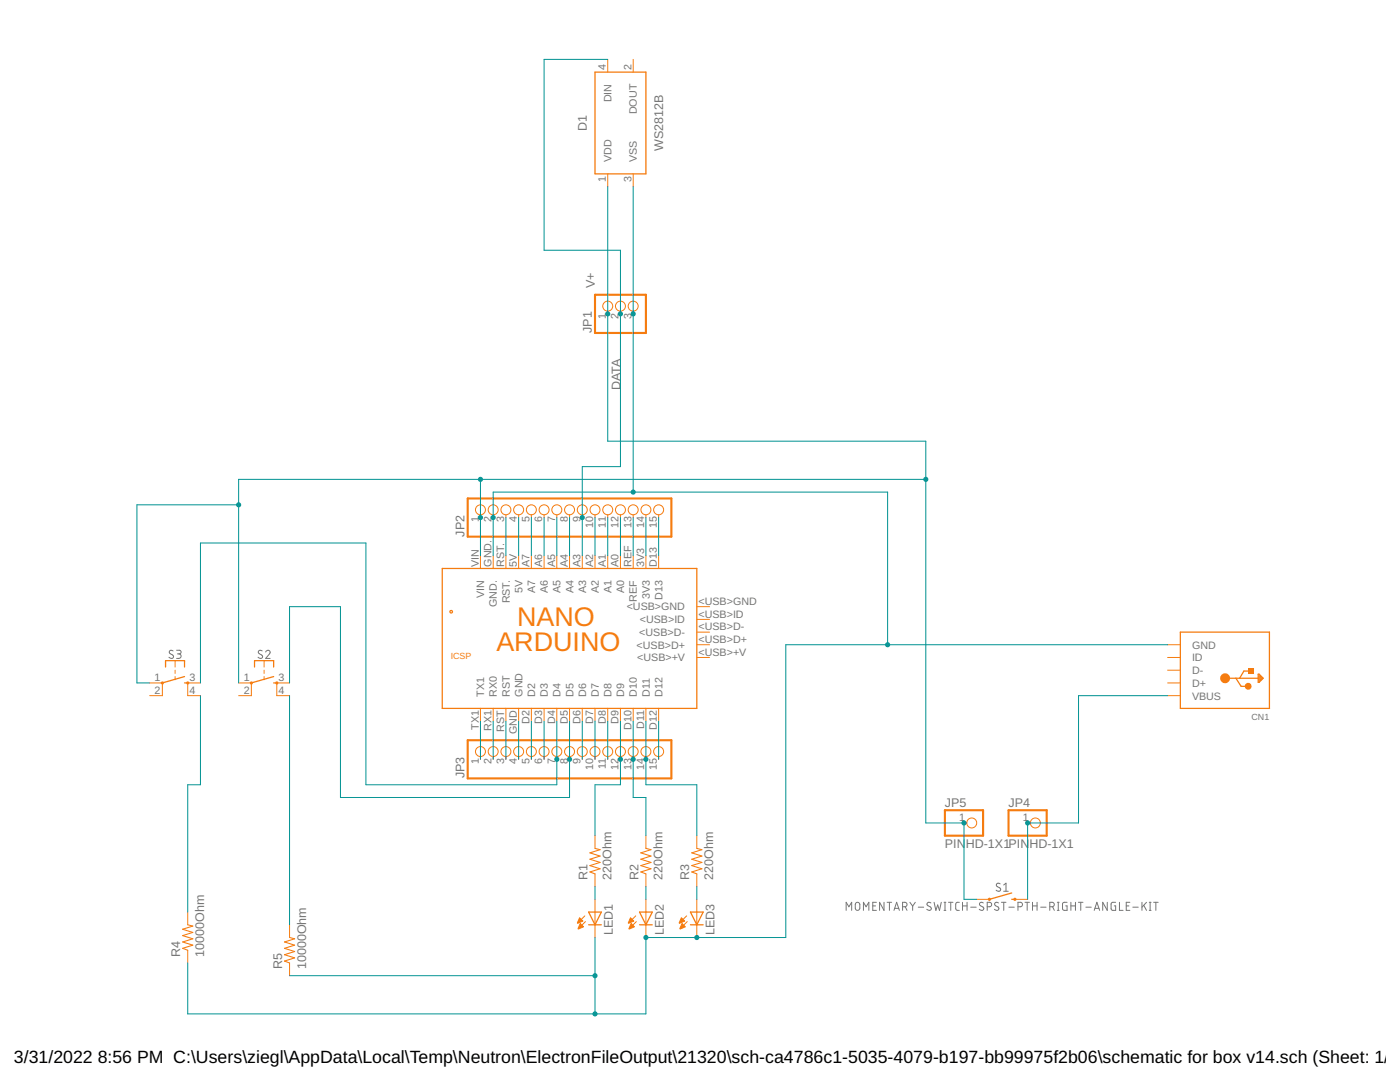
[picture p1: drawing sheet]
<svg xmlns="http://www.w3.org/2000/svg" width="279mm" height="216mm" viewBox="0 0 279 216" stroke-linecap="round" stroke-linejoin="round" font-family="sans-serif">
<g fill="none" stroke="#757575" stroke-width=".2">
<path d="M34.5 129.9l-.1-.1a.38 .38 0 0 0-.6 .1 .38 .38 0 0 0 .2 .5l.5 .3a.41 .41 0 0 1 0 .6 .41 .41 0 0 1-.6 0l-.2-.2M35.2 129.8h.6a.36 .36 0 0 1 .4 .3 .36 .36 0 0 1-.4 .4h-.4M35.7 130.5a.46 .46 0 0 1 .5 .4 .46 .46 0 0 1-.5 .5h-.5M52.3 129.9l-.2-.1a.38 .38 0 0 0-.5 .1 .38 .38 0 0 0 .1 .5l.5 .3a.4 .4 0 0 1 .1 .6 .4 .4 0 0 1-.6 0l-.2-.2M53 130.1a.44 .44 0 0 1 .6-.3 .44 .44 0 0 1 .2 .7l-.8 .9h.9M199.6 176.4a.41 .41 0 0 0-.6-.1 .41 .41 0 0 0-.1 .5l.6 .4a.38 .38 0 0 1 .1 .5 .38 .38 0 0 1-.5 .1l-.3-.2M200.3 176.6l.5-.4v1.6M200.3 177.8h.9M168.9 181.7v-1.7l.5 .9 .6-.9v1.7M170.8 180.2l.3-.2 .3 .2 .2 .3v.7a.46 .46 0 0 1-.5 .5 .46 .46 0 0 1-.4-.5zM172.3 181.7v-1.7l.5 .9 .6-.9v1.7M174.2 180.8h.5"/>
<path d="M174.9 180h-.7v1.7h.7M176.4 180v1.7l-.9-1.7v1.7M177 180h.9M177.5 180v1.7M178.4 181.7l.5-1.7 .6 1.7M178.5 181.3h.9M180.1 180.9h.5a.44 .44 0 0 0 .4-.4 .44 .44 0 0 0-.4-.5h-.5v1.7M180.7 180.9l.3 .8M181.6 180l.5 .8M182.1 180.8v.9M182.7 180l-.6 .8M183.3 181h1"/>
<path d="M185.8 180.2l-.6-.1-.2 .3 .1 .2 .6 .4a.4 .4 0 0 1 0 .6 .4 .4 0 0 1-.6-.1l-.1-.1M186.4 180l.4 1.7 .3-1.1 .4 1.1 .4-1.7M188.4 181.7h.4M188.4 180h.4M188.6 180v1.7M189.3 180h.9M189.7 180v1.7M191.5 180l-.5 .1-.3 .3 .1 1 .2 .2 .5 .1M192.1 180.8h.9M192.1 180v1.7M193 180v1.7M193.7 181h1.1"/>
<path d="M196.2 180.2a.41 .41 0 0 0-.5-.1 .41 .41 0 0 0-.1 .5l.6 .4a.38 .38 0 0 1 .1 .5 .38 .38 0 0 1-.5 .1l-.4-.2M197 180.9h.5a.44 .44 0 0 0 .4-.4 .44 .44 0 0 0-.4-.5h-.5v1.7M199.3 180.2a.41 .41 0 0 0-.7-.1 .41 .41 0 0 0 .1 .6l.5 .3a.44 .44 0 0 1-.1 .7 .44 .44 0 0 1-.6-.3M199.9 180h.9M200.3 180v1.7M201.3 181h1.1M203.2 180.9h.4a.44 .44 0 0 0 .5-.4 .44 .44 0 0 0-.5-.5h-.4v1.7M204.6 180h.8M205 180v1.7M206.1 180.8h.9M206.1 180v1.7M207 180v1.7"/>
<path d="M207.7 181h1.1M209.5 180.9h.5a.44 .44 0 0 0 .4-.4 .44 .44 0 0 0-.4-.5h-.5v1.7M210.1 180.9l.3 .8M211 181.7h.4M211 180h.4M211.2 180v1.7M213 180l-.7 .1-.2 .2v1.1l.2 .2 .7 .1v-.9h-.3M213.7 180.8h.9M213.7 180v1.7M214.6 180v1.7M215.2 180h.9M215.7 180v1.7"/>
<path d="M216.7 181h1.1M218.4 181.7l.5-1.7 .6 1.7M218.5 181.3h.8M221 180v1.7l-.9-1.7v1.7M222.7 180l-.7 .1-.2 .2-.1 1 .3 .3 .7 .1v-.9h-.3M223.4 180v1.7h.7M224.8 180.8h.5M225.5 180h-.7v1.7h.7M226.1 181h1.1M227.9 180v1.7M228.3 180.7l.5 1M228.8 180l-.9 1"/>
<path d="M229.4 181.7h.3M229.4 180h.3M229.5 180v1.7M230.2 180h.9M230.7 180v1.7"/>
</g>
<path d="M235.6 126.1h17.7l.1 15.3h-17.8zM244.5 135.3h6.6M246.7 135.3l1 1.6h1M249.4 133.9h-1.2l-.8 1.4M251.1 134.5h.2l.8 .8-.8 .8h-.2zM251.3 134.7v1.4M251.7 135.3l-.2-.4v.8l.4-.4" fill="none" stroke="#f57c10" stroke-width=".25"/>
<g fill="#f57c10">
<path d="M249.1 133.3h1.2v1.2h-1.2z" fill-rule="evenodd"/>
<circle cx="244.5" cy="135.3" r="1"/>
<circle cx="249.1" cy="136.9" r=".7"/>
</g>
<g fill="#f57c10">
<path d="M243.5 135.3a1 1 0 0 1 2 0 1 1 0 0 1-2 0zM243.5 135.3a1 1 0 0 0 2 0 1 1 0 0 0-2 0z"/>
<path d="M248.4 136.9a.7 .7 0 0 1 1.4 0 .7 .7 0 0 1-1.4 0zM248.4 136.9a.7 .7 0 0 0 1.4 0 .7 .7 0 0 0-1.4 0z"/>
<path d="M249.1 133.3h1.2v1.2h-1.2zM249.1 133.3v1.2h1.2v-1.2z"/>
</g>
<g fill="none" stroke="#f57c10" stroke-width=".2">
<path d="M98.4 110.9v2.5M101 110.9v2.5M103.5 110.9v2.5M106 110.9v2.5M108.6 110.9v2.5M111.1 110.9v2.5M113.7 110.9v2.5M116.2 110.9v2.5M118.7 110.9v2.5M121.3 110.9v2.5M123.8 110.9v2.5M126.4 110.9v2.5"/>
<path d="M128.9 110.9v2.5M131.4 110.9v2.5M139.1 128.7h2.5M139.1 131.2h2.5M139.1 121.1h2.5M139.1 126.1h2.5M233 136.3h2.6M233 133.7h2.6M233 138.8h2.6M233 128.7h2.6M233 131.2h2.6M95.9 141.4v2.5"/>
<path d="M98.4 141.4v2.5M101 141.4v2.5M103.5 141.4v2.5M106 141.4v2.5M108.6 141.4v2.5M111.1 141.4v2.5M113.7 141.4v2.5M116.2 141.4v2.5M118.7 141.4v2.5M121.3 141.4v2.5M123.8 141.4v2.5M126.4 141.4v2.5"/>
<path d="M128.9 141.4v2.5M131.4 141.4v2.5"/>
</g>
<path d="M88.3 113.4h50.8v28h-50.8z" fill="none" stroke="#f57c10" stroke-width=".25"/>
<path d="M89.7 121.9a.38 .38 0 0 1 .6-.1 .38 .38 0 0 1-.1 .6 .38 .38 0 0 1-.5-.3l.3-.2 .2 .2-.2 .1-.3-.1z" fill-rule="evenodd" fill="#f57c10"/>
<path d="M89.7 121.9l.2-.2h.3l.2 .2v.4l-.4 .2-.1-.1-.2-.3 .4-.2 .1 .2-.2 .1-.3-.1zM89.9 121.7l-.2 .4 .3 .1 .2-.1-.1-.2-.4 .2v.2l.3 .1h.2l.2-.1v-.4l-.2-.2z" fill="#f57c10"/>
<path d="M95.9 110.9v2.5M139.1 123.6h2.5" fill="none" stroke="#f57c10" stroke-width=".2"/>
<path d="M201.9 179.5h.6M201.9 178.2l-4.4 1.3" fill="none" stroke="#f57c10" stroke-width=".25"/>
<g fill="#f57c10">
<circle cx="197.5" cy="179.4" r=".33"/>
<circle cx="202.5" cy="179.4" r=".33"/>
</g>
<g fill="#f57c10">
<path d="M197.1 179.4a.35 .35 0 0 1 .7 0 .35 .35 0 0 1-.7 0zM197.1 179.4a.35 .35 0 0 0 .7 0 .35 .35 0 0 0-.7 0z"/>
<path d="M202.2 179.4a.35 .35 0 0 1 .7 0 .35 .35 0 0 1-.7 0zM202.2 179.4a.35 .35 0 0 0 .7 0 .35 .35 0 0 0-.7 0z"/>
</g>
<g fill="none" stroke="#f57c10" stroke-width=".2">
<path d="M50.2 136.3v2.5M52.7 131.8v1.3M52.7 133.7v.7M52.7 135v.6M55.2 136.3v2.5M118.7 166.8v2.5M118.7 174.4v2.5M118.7 179.5v7.6M128.9 166.8v2.5M128.9 174.4v2.5M128.9 179.5v7.6M139.1 166.8v2.5"/>
<path d="M139.1 174.4v2.5M139.1 179.5v7.6M194.9 179.5h2.6M202.5 179.5h2.6M37.5 182v2.5M37.5 189.6v2.6M57.8 184.5v2.6M57.8 192.2v2.5M116.7 182.8l-1.4 1.3M116.8 183.9l-1.4 1.4M126.9 182.8l-1.4 1.3M127 183.9l-1.4 1.4"/>
<path d="M137 182.8l-1.4 1.3M137.2 183.9l-1.4 1.4"/>
</g>
<path d="M50.8 133.1v-1.3h3.8v1.3M54.6 136.3h.6M54.6 135l-4.4 1.3M117.5 182h2.5l-1.3 2.5zM117.5 184.5h2.5M127.6 184.5h2.6M127.6 182h2.6l-1.3 2.5zM137.8 184.5h2.5M137.8 182h2.5l-1.2 2.5z" fill="none" stroke="#f57c10" stroke-width=".25"/>
<g fill="#f57c10" stroke="#f57c10" stroke-width=".2">
<path d="M115.7 183.1l.6 .7-1 .4z" fill-rule="evenodd"/>
<path d="M115.8 184.3l.7 .6-1.1 .5z" fill-rule="evenodd"/>
<path d="M125.8 183.1l.7 .7-1 .4z" fill-rule="evenodd"/>
<path d="M126 184.3l.6 .6-1 .5z" fill-rule="evenodd"/>
<path d="M136 183.1l.7 .7-1.1 .4z" fill-rule="evenodd"/>
<path d="M136.1 184.3l.7 .6-1.1 .5z" fill-rule="evenodd"/>
</g>
<path d="M118.7 169.3l1.1 .2-2.1 .7 2.1 .6-2.1 .6 2.1 .7-2.1 .6 2.1 .7-2.1 .6 1 .4M128.9 169.3l1 .2-2 .7 2 .6-2 .6 2 .7-2 .6 2 .7-2 .6 1 .4M139.1 169.3l1 .2-2.1 .7 2.1 .6-2.1 .6 2.1 .7-2.1 .6 2.1 .7-2.1 .6 1.1 .4M37.5 184.5l1 .3-2.1 .6 2.1 .7-2.1 .6 2.1 .6-2.1 .7 2.1 .6-2.1 .6 1.1 .4M57.8 187.1l1 .2-2 .7 2 .6-2 .6 2 .7-2 .6 2 .6-2 .7 1 .4" fill="none" stroke="#f57c10" stroke-width=".21"/>
<g fill="#f57c10">
<circle cx="50.2" cy="136.3" r=".32"/>
<circle cx="55.2" cy="136.3" r=".32"/>
</g>
<g fill="#f57c10">
<path d="M49.8 136.3a.35 .35 0 0 1 .7 0 .35 .35 0 0 1-.7 0zM49.8 136.3a.35 .35 0 0 0 .7 0 .35 .35 0 0 0-.7 0z"/>
<path d="M54.9 136.3a.35 .35 0 0 1 .7 0 .35 .35 0 0 1-.7 0zM54.9 136.3a.35 .35 0 0 0 .7 0 .35 .35 0 0 0-.7 0z"/>
</g>
<path d="M32.4 136.3v2.5M34.9 131.8v1.3M34.9 133.7v.7M34.9 135v.6M37.5 136.3v2.5M47.6 136.3h2.6M47.6 138.8h2.6M55.2 136.3h2.6M55.2 138.8h2.6" fill="none" stroke="#f57c10" stroke-width=".2"/>
<path d="M33 133.1v-1.3h3.8v1.3M36.8 136.3h.7M36.8 135l-4.4 1.3" fill="none" stroke="#f57c10" stroke-width=".25"/>
<g fill="#f57c10">
<path d="M37.2 136h.5v.5l-.2 .1-.3-.1z" fill-rule="evenodd"/>
<circle cx="32.4" cy="136.3" r=".33"/>
</g>
<g fill="#f57c10">
<path d="M32.1 136.3a.33 .33 0 0 1 .6 0 .33 .33 0 0 1-.6 0zM32.1 136.3a.33 .33 0 0 0 .6 0 .33 .33 0 0 0-.6 0z"/>
<path d="M37.2 136h.5v.5l-.2 .1-.3-.1zM37.2 136v.5l.3 .1 .2-.1v-.5z"/>
</g>
<g fill="none" stroke="#f57c10" stroke-width=".2">
<path d="M121.3 11.9v2.5M126.4 11.9v2.5M121.3 34.7v2.5M126.4 34.7v2.5M121.3 62.1v.5M123.8 62.1v.5M126.4 62.1v.5M95.9 102.7v.6M98.4 102.7v.6M101 102.7v.6M103.5 102.7v.6M106 102.7v.6"/>
<path d="M108.6 102.7v.6M111.1 102.7v.6M113.7 102.7v.6M116.2 102.7v.6M118.7 102.7v.6M121.3 102.7v.6M123.8 102.7v.6M126.4 102.7v.6M128.9 102.7v.6M131.4 102.7v.6M29.9 136.3h2.5M29.9 138.8h2.5"/>
<path d="M37.5 136.3h2.5M37.5 138.8h2.5M95.9 151v.5M98.4 151v.5M101 151v.5M103.5 151v.5M106 151v.5M108.6 151v.5M111.1 151v.5M113.7 151v.5M116.2 151v.5M118.7 151v.5"/>
<path d="M121.3 151v.5M123.8 151v.5M126.4 151v.5M128.9 151v.5M131.4 151v.5M192.4 164.2h.6M205.1 164.2h.5"/>
<circle cx="121.3" cy="61.1" r=".99"/>
<circle cx="123.8" cy="61.1" r=".99"/>
<circle cx="126.4" cy="61.1" r=".99"/>
<circle cx="95.9" cy="101.7" r=".99"/>
<circle cx="98.4" cy="101.7" r=".99"/>
<circle cx="101" cy="101.7" r=".99"/>
<circle cx="103.5" cy="101.7" r=".99"/>
<circle cx="106" cy="101.7" r=".99"/>
<circle cx="108.6" cy="101.7" r=".99"/>
<circle cx="111.1" cy="101.7" r=".99"/>
<circle cx="113.7" cy="101.7" r=".99"/>
<circle cx="116.2" cy="101.7" r=".99"/>
<circle cx="118.7" cy="101.7" r=".99"/>
<circle cx="121.3" cy="101.7" r=".99"/>
<circle cx="123.8" cy="101.7" r=".99"/>
<circle cx="126.4" cy="101.7" r=".99"/>
<circle cx="128.9" cy="101.7" r=".99"/>
<circle cx="131.4" cy="101.7" r=".99"/>
<circle cx="95.9" cy="150" r=".99"/>
<circle cx="98.4" cy="150" r=".99"/>
<circle cx="101" cy="150" r=".99"/>
<circle cx="103.5" cy="150" r=".99"/>
<circle cx="106" cy="150" r=".99"/>
<circle cx="108.6" cy="150" r=".99"/>
<circle cx="111.1" cy="150" r=".99"/>
<circle cx="113.7" cy="150" r=".99"/>
<circle cx="116.2" cy="150" r=".99"/>
<circle cx="118.7" cy="150" r=".99"/>
<circle cx="121.3" cy="150" r=".99"/>
<circle cx="123.8" cy="150" r=".99"/>
<circle cx="126.4" cy="150" r=".99"/>
<circle cx="128.9" cy="150" r=".99"/>
<circle cx="131.4" cy="150" r=".99"/>
<circle cx="193.9" cy="164.2" r=".99"/>
<circle cx="206.6" cy="164.2" r=".99"/>
</g>
<path d="M118.7 58.8h10.2v7.6h-10.2zM93.3 99.5h40.7v7.6h-40.7zM93.3 147.7h40.7v7.6h-40.7zM188.6 161.7h7.6v5.1h-7.6zM201.3 161.7h7.6v5.1h-7.6z" fill="none" stroke="#f57c10" stroke-width=".42"/>
<path d="M118.7 14.4h10.2v20.3h-10.2z" fill="none" stroke="#f57c10" stroke-width=".25"/>
<path d="M233 138.8h-17.8v25.4h-10.1v15.3" fill="none" stroke="#009292" stroke-width=".2"/>
<circle cx="205.1" cy="164.2" r=".51" fill="#009292"/>
<path d="M204.6 164.2a.51 .51 0 0 1 1 0 .51 .51 0 0 1-1 0zM204.6 164.2a.51 .51 0 0 0 1 0 .51 .51 0 0 0-1 0z" fill="#009292"/>
<path d="M121.3 37.2v50.8h63.5v76.2M95.9 95.7v15.2M184.8 95.7h-137.2v40.6M47.6 100.7h-20.3v35.6h2.6" fill="none" stroke="#009292" stroke-width=".2"/>
<g fill="#009292">
<circle cx="184.8" cy="95.7" r=".51"/>
<circle cx="95.9" cy="95.7" r=".51"/>
<circle cx="47.6" cy="100.7" r=".51"/>
<circle cx="121.3" cy="62.6" r=".51"/>
<circle cx="95.9" cy="103.3" r=".51"/>
</g>
<g fill="#009292">
<path d="M184.3 95.7a.51 .51 0 0 1 1 0 .51 .51 0 0 1-1 0zM184.3 95.7a.51 .51 0 0 0 1 0 .51 .51 0 0 0-1 0z"/>
<path d="M95.4 95.7a.51 .51 0 0 1 1 0 .51 .51 0 0 1-1 0zM95.4 95.7a.51 .51 0 0 0 1 0 .51 .51 0 0 0-1 0z"/>
<path d="M47.1 100.7a.51 .51 0 0 1 1 0 .51 .51 0 0 1-1 0zM47.1 100.7a.51 .51 0 0 0 1 0 .51 .51 0 0 0-1 0z"/>
<path d="M120.8 62.6a.51 .51 0 0 1 1 0 .51 .51 0 0 1-1 0zM120.8 62.6a.51 .51 0 0 0 1 0 .51 .51 0 0 0-1 0z"/>
<path d="M95.4 103.3a.51 .51 0 0 1 1 0 .51 .51 0 0 1-1 0zM95.4 103.3a.51 .51 0 0 0 1 0 .51 .51 0 0 0-1 0z"/>
</g>
<path d="M184.8 164.2h7.6v15.3h2.5" fill="none" stroke="#009292" stroke-width=".2"/>
<circle cx="192.4" cy="164.2" r=".51" fill="#009292"/>
<path d="M191.9 164.2a.51 .51 0 0 1 1 0 .51 .51 0 0 1-1 0zM191.9 164.2a.51 .51 0 0 0 1 0 .51 .51 0 0 0-1 0z" fill="#009292"/>
<path d="M126.4 62.6v35.6M98.4 110.9v-12.7h78.7v30.5M233 128.7h-76.2v58.4h-27.9v15.2h-91.4v-10.1M57.8 194.7h60.9M118.7 187.1v15.2" fill="none" stroke="#009292" stroke-width=".2"/>
<g fill="#009292">
<circle cx="177.1" cy="128.7" r=".51"/>
<circle cx="139.1" cy="187.1" r=".51"/>
<circle cx="128.9" cy="187.1" r=".51"/>
<circle cx="118.7" cy="202.3" r=".51"/>
<circle cx="118.7" cy="194.7" r=".51"/>
<circle cx="126.4" cy="98.2" r=".51"/>
<circle cx="98.4" cy="103.3" r=".51"/>
</g>
<g fill="#009292">
<path d="M176.6 128.7a.55 .55 0 0 1 1.1 0 .55 .55 0 0 1-1.1 0zM176.6 128.7a.55 .55 0 0 0 1.1 0 .55 .55 0 0 0-1.1 0z"/>
<path d="M138.6 187.1a.51 .51 0 0 1 1 0 .51 .51 0 0 1-1 0zM138.6 187.1a.51 .51 0 0 0 1 0 .51 .51 0 0 0-1 0z"/>
<path d="M128.4 187.1a.51 .51 0 0 1 1 0 .51 .51 0 0 1-1 0zM128.4 187.1a.51 .51 0 0 0 1 0 .51 .51 0 0 0-1 0z"/>
<path d="M118.2 202.3a.55 .55 0 0 1 1.1 0 .55 .55 0 0 1-1.1 0zM118.2 202.3a.55 .55 0 0 0 1.1 0 .55 .55 0 0 0-1.1 0z"/>
<path d="M118.2 194.7a.55 .55 0 0 1 1.1 0 .55 .55 0 0 1-1.1 0zM118.2 194.7a.55 .55 0 0 0 1.1 0 .55 .55 0 0 0-1.1 0z"/>
<path d="M125.9 98.2a.51 .51 0 0 1 1 0 .51 .51 0 0 1-1 0zM125.9 98.2a.51 .51 0 0 0 1 0 .51 .51 0 0 0-1 0z"/>
<path d="M97.9 103.3a.51 .51 0 0 1 1 0 .51 .51 0 0 1-1 0zM97.9 103.3a.51 .51 0 0 0 1 0 .51 .51 0 0 0-1 0z"/>
</g>
<path d="M126.4 37.2v25.4" fill="none" stroke="#009292" stroke-width=".2"/>
<circle cx="126.4" cy="62.6" r=".51" fill="#009292"/>
<path d="M125.9 62.6a.51 .51 0 0 1 1 0 .51 .51 0 0 1-1 0zM125.9 62.6a.51 .51 0 0 0 1 0 .51 .51 0 0 0-1 0z" fill="#009292"/>
<path d="M123.8 62.6v30.5h-7.6v17.8" fill="none" stroke="#009292" stroke-width=".2"/>
<circle cx="116.2" cy="103.3" r=".51" fill="#009292"/>
<path d="M115.7 103.3a.51 .51 0 0 1 1 0 .51 .51 0 0 1-1 0zM115.7 103.3a.51 .51 0 0 0 1 0 .51 .51 0 0 0-1 0z" fill="#009292"/>
<path d="M121.3 11.9h-12.7v38h15.2v12.7" fill="none" stroke="#009292" stroke-width=".2"/>
<circle cx="123.8" cy="62.6" r=".51" fill="#009292"/>
<path d="M123.3 62.6a.51 .51 0 0 1 1 0 .51 .51 0 0 1-1 0zM123.3 62.6a.51 .51 0 0 0 1 0 .51 .51 0 0 0-1 0z" fill="#009292"/>
<path d="M40 136.3v-27.9h33v48.2h38.1v-12.7" fill="none" stroke="#009292" stroke-width=".2"/>
<circle cx="111.1" cy="151.5" r=".51" fill="#009292"/>
<path d="M110.6 151.5a.51 .51 0 0 1 1 0 .51 .51 0 0 1-1 0zM110.6 151.5a.51 .51 0 0 0 1 0 .51 .51 0 0 0-1 0z" fill="#009292"/>
<path d="M57.8 136.3v-15.2h10.1v38h45.8v-15.2" fill="none" stroke="#009292" stroke-width=".2"/>
<circle cx="113.7" cy="151.5" r=".51" fill="#009292"/>
<path d="M113.2 151.5a.51 .51 0 0 1 1 0 .51 .51 0 0 1-1 0zM113.2 151.5a.51 .51 0 0 0 1 0 .51 .51 0 0 0-1 0z" fill="#009292"/>
<g fill="none" stroke="#009292" stroke-width=".2">
<path d="M101 103.3v7.6M103.5 103.3v7.6M106 103.3v7.6M108.6 103.3v7.6M111.1 103.3v7.6M113.7 103.3v7.6M118.7 103.3v7.6M121.3 103.3v7.6M123.8 103.3v7.6M126.4 103.3v7.6M128.9 103.3v7.6M131.4 103.3v7.6"/>
<path d="M40 138.8v17.8h-2.5v25.4M57.8 138.8v45.7M95.9 143.9v7.6M98.4 143.9v7.6M101 143.9v7.6M103.5 143.9v7.6M106 143.9v7.6M108.6 143.9v7.6M116.2 143.9v7.6M126.4 143.9v15.2h2.5v7.7M118.7 176.9v2.6M128.9 176.9v2.6"/>
<path d="M139.1 176.9v2.6"/>
</g>
<circle cx="126.4" cy="151.5" r=".51" fill="#009292"/>
<path d="M125.9 151.5a.51 .51 0 0 1 1 0 .51 .51 0 0 1-1 0zM125.9 151.5a.51 .51 0 0 0 1 0 .51 .51 0 0 0-1 0z" fill="#009292"/>
<path d="M128.9 143.9v12.7h10.2v10.2" fill="none" stroke="#009292" stroke-width=".2"/>
<circle cx="128.9" cy="151.5" r=".51" fill="#009292"/>
<path d="M128.4 151.5a.51 .51 0 0 1 1 0 .51 .51 0 0 1-1 0zM128.4 151.5a.51 .51 0 0 0 1 0 .51 .51 0 0 0-1 0z" fill="#009292"/>
<path d="M123.8 143.9v12.7h-5.1v10.2M131.4 143.9v7.6" fill="none" stroke="#009292" stroke-width=".2"/>
<circle cx="123.8" cy="151.5" r=".51" fill="#009292"/>
<path d="M123.3 151.5a.51 .51 0 0 1 1 0 .51 .51 0 0 1-1 0zM123.3 151.5a.51 .51 0 0 0 1 0 .51 .51 0 0 0-1 0z" fill="#009292"/>
<path d="M118.7 143.9v7.6M121.3 143.9v7.6" fill="none" stroke="#009292" stroke-width=".2"/>
<g font-size="5.4" fill="#f57c10">
<text x="103.2" y="124.9">NANO</text>
<text x="99.1" y="129.9">ARDUINO</text>
</g>
<g font-size="3.5">
<text x="2.8" y="212.1">3/31/2022</text>
<text x="19.5" y="212.1">8:56 PM C:\Users\ziegl\AppData\Local\Temp\Neutron\ElectronFileOutput\21320\sch-ca4786c1-5035-4079-b197-bb99975f2b06\schematic for box v14.sch (Sheet: 1/1)</text>
</g>
<g font-size="2.5" fill="#757575">
<text x="117.1" y="26.1" transform="rotate(-90 117.1 26.1)">D1</text>
<text x="132.3" y="30.2" transform="rotate(-90 132.3 30.2)">WS2812B</text>
<text x="118.7" y="57.6" transform="rotate(-90 118.7 57.6)">V+</text>
<text x="118.1" y="66.4" transform="rotate(-90 118.1 66.4)">JP1</text>
<text x="123.8" y="77.9" transform="rotate(-90 123.8 77.9)">DATA</text>
<text x="92.7" y="107.1" transform="rotate(-90 92.7 107.1)">JP2</text>
<text x="92.7" y="155.3" transform="rotate(-90 92.7 155.3)">JP3</text>
<text x="188.6" y="161">JP5</text>
<text x="201.3" y="161">JP4</text>
<text x="188.6" y="169.3">PIN</text>
<text x="192.7" y="169.3">HD-1X1PIN</text>
<text x="205.4" y="169.3">HD-1X1</text>
<text x="117.2" y="175.6" transform="rotate(-90 117.2 175.6)">R1</text>
<text x="122" y="175.6" transform="rotate(-90 122 175.6)">220Ohm</text>
<text x="127.4" y="175.6" transform="rotate(-90 127.4 175.6)">R2</text>
<text x="132.2" y="175.6" transform="rotate(-90 132.2 175.6)">220Ohm</text>
<text x="137.6" y="175.6" transform="rotate(-90 137.6 175.6)">R3</text>
<text x="142.4" y="175.6" transform="rotate(-90 142.4 175.6)">220Ohm</text>
<text x="36" y="190.9" transform="rotate(-90 36 190.9)">R4</text>
<text x="40.8" y="190.9" transform="rotate(-90 40.8 190.9)">10000Ohm</text>
<text x="122.3" y="186.6" transform="rotate(-90 122.3 186.6)">LED1</text>
<text x="132.5" y="186.6" transform="rotate(-90 132.5 186.6)">LED2</text>
<text x="142.6" y="186.6" transform="rotate(-90 142.6 186.6)">LED3</text>
<text x="56.3" y="193.4" transform="rotate(-90 56.3 193.4)">R5</text>
<text x="61.1" y="193.4" transform="rotate(-90 61.1 193.4)">10000Ohm</text>
</g>
<g font-size="2.1" fill="#757575">
<text x="120.9" y="14" transform="rotate(-90 120.9 14)">4</text>
<text x="126" y="14" transform="rotate(-90 126 14)">2</text>
<text x="122" y="20.4" transform="rotate(-90 122 20.4)">DIN</text>
<text x="127.1" y="22.8" transform="rotate(-90 127.1 22.8)">DOUT</text>
<text x="122" y="32.4" transform="rotate(-90 122 32.4)">VDD</text>
<text x="127.1" y="32.4" transform="rotate(-90 127.1 32.4)">VSS</text>
<text x="120.9" y="36.2" transform="rotate(-90 120.9 36.2)">1</text>
<text x="126" y="36.2" transform="rotate(-90 126 36.2)">3</text>
<text x="120.9" y="63.6" transform="rotate(-90 120.9 63.6)">1</text>
<text x="123.5" y="63.6" transform="rotate(-90 123.5 63.6)">2</text>
<text x="126" y="63.6" transform="rotate(-90 126 63.6)">3</text>
<text x="95.5" y="104.2" transform="rotate(-90 95.5 104.2)">1</text>
<text x="98.1" y="104.2" transform="rotate(-90 98.1 104.2)">2</text>
<text x="100.6" y="104.2" transform="rotate(-90 100.6 104.2)">3</text>
<text x="103.1" y="104.2" transform="rotate(-90 103.1 104.2)">4</text>
<text x="105.7" y="104.2" transform="rotate(-90 105.7 104.2)">5</text>
<text x="108.2" y="104.2" transform="rotate(-90 108.2 104.2)">6</text>
<text x="110.8" y="104.2" transform="rotate(-90 110.8 104.2)">7</text>
<text x="113.3" y="104.2" transform="rotate(-90 113.3 104.2)">8</text>
<text x="115.8" y="104.2" transform="rotate(-90 115.8 104.2)">9</text>
<text x="118.4" y="105.4" transform="rotate(-90 118.4 105.4)">10</text>
<text x="120.9" y="105.3" transform="rotate(-90 120.9 105.3)">11</text>
<text x="123.5" y="105.4" transform="rotate(-90 123.5 105.4)">12</text>
<text x="126" y="105.4" transform="rotate(-90 126 105.4)">13</text>
<text x="128.5" y="105.4" transform="rotate(-90 128.5 105.4)">14</text>
<text x="131.1" y="105.4" transform="rotate(-90 131.1 105.4)">15</text>
<text x="95.5" y="113.1" transform="rotate(-90 95.5 113.1)">VIN</text>
<text x="98.1" y="113.1" transform="rotate(-90 98.1 113.1)">GND.</text>
<text x="100.6" y="113.1" transform="rotate(-90 100.6 113.1)">RST.</text>
<text x="103.1" y="113.1" transform="rotate(-90 103.1 113.1)">5V</text>
<text x="105.7" y="113.1" transform="rotate(-90 105.7 113.1)">A7</text>
<text x="108.2" y="113.1" transform="rotate(-90 108.2 113.1)">A6</text>
<text x="110.8" y="113.1" transform="rotate(-90 110.8 113.1)">A5</text>
<text x="113.3" y="113.1" transform="rotate(-90 113.3 113.1)">A4</text>
<text x="115.8" y="113.1" transform="rotate(-90 115.8 113.1)">A3</text>
<text x="118.4" y="113.1" transform="rotate(-90 118.4 113.1)">A2</text>
<text x="120.9" y="113.1" transform="rotate(-90 120.9 113.1)">A1</text>
<text x="123.5" y="113.1" transform="rotate(-90 123.5 113.1)">A0</text>
<text x="126" y="113.1" transform="rotate(-90 126 113.1)">REF</text>
<text x="128.5" y="113.1" transform="rotate(-90 128.5 113.1)">3V3</text>
<text x="131.1" y="113.1" transform="rotate(-90 131.1 113.1)">D13</text>
<text x="96.6" y="119.3" transform="rotate(-90 96.6 119.3)">VIN</text>
<text x="104.3" y="118.4" transform="rotate(-90 104.3 118.4)">5V</text>
<text x="106.8" y="118.4" transform="rotate(-90 106.8 118.4)">A7</text>
<text x="109.3" y="118.4" transform="rotate(-90 109.3 118.4)">A6</text>
<text x="111.9" y="118.4" transform="rotate(-90 111.9 118.4)">A5</text>
<text x="114.4" y="118.4" transform="rotate(-90 114.4 118.4)">A4</text>
<text x="117" y="118.4" transform="rotate(-90 117 118.4)">A3</text>
<text x="119.5" y="118.4" transform="rotate(-90 119.5 118.4)">A2</text>
<text x="122" y="118.4" transform="rotate(-90 122 118.4)">A1</text>
<text x="124.6" y="118.4" transform="rotate(-90 124.6 118.4)">A0</text>
<text x="129.7" y="119.5" transform="rotate(-90 129.7 119.5)">3V3</text>
<text x="132.2" y="119.7" transform="rotate(-90 132.2 119.7)">D13</text>
<text x="99.2" y="121.1" transform="rotate(-90 99.2 121.1)">GND.</text>
<text x="101.7" y="120.4" transform="rotate(-90 101.7 120.4)">RST.</text>
<text x="125.1" y="121.8">&lt;USB&gt;GND</text>
<text x="127.1" y="120" transform="rotate(-90 127.1 120)">REF</text>
<text x="127.7" y="124.3">&lt;USB&gt;ID</text>
<text x="139.4" y="120.7">&lt;USB&gt;GND</text>
<text x="139.4" y="125.8">&lt;USB&gt;D-</text>
<text x="139.4" y="123.2">&lt;USB&gt;ID</text>
<text x="127" y="129.4">&lt;USB&gt;D+</text>
<text x="127.2" y="132">&lt;USB&gt;+V</text>
<text x="127.6" y="126.9">&lt;USB&gt;D-</text>
<text x="139.4" y="128.3">&lt;USB&gt;D+</text>
<text x="139.4" y="130.8">&lt;USB&gt;+V</text>
<text x="237.9" y="129.4">GND</text>
<text x="237.9" y="132">ID</text>
<text x="30.9" y="135.9">1</text>
<text x="37.8" y="135.9">3</text>
<text x="48.6" y="135.9">1</text>
<text x="55.6" y="135.9">3</text>
<text x="237.9" y="137">D+</text>
<text x="237.9" y="134.5">D-</text>
<text x="30.9" y="138.5">2</text>
<text x="37.8" y="138.5">4</text>
<text x="48.6" y="138.5">2</text>
<text x="55.6" y="138.5">4</text>
<text x="96.6" y="139" transform="rotate(-90 96.6 139)">TX1</text>
<text x="99.2" y="139" transform="rotate(-90 99.2 139)">RX0</text>
<text x="101.7" y="139" transform="rotate(-90 101.7 139)">RST</text>
<text x="104.3" y="139" transform="rotate(-90 104.3 139)">GND</text>
<text x="106.8" y="139" transform="rotate(-90 106.8 139)">D2</text>
<text x="109.3" y="139" transform="rotate(-90 109.3 139)">D3</text>
<text x="111.9" y="139" transform="rotate(-90 111.9 139)">D4</text>
<text x="114.4" y="139" transform="rotate(-90 114.4 139)">D5</text>
<text x="117" y="139" transform="rotate(-90 117 139)">D6</text>
<text x="119.5" y="139" transform="rotate(-90 119.5 139)">D7</text>
<text x="122" y="139" transform="rotate(-90 122 139)">D8</text>
<text x="124.6" y="139" transform="rotate(-90 124.6 139)">D9</text>
<text x="127.1" y="139" transform="rotate(-90 127.1 139)">D10</text>
<text x="129.7" y="139" transform="rotate(-90 129.7 139)">D11</text>
<text x="132.2" y="139" transform="rotate(-90 132.2 139)">D12</text>
<text x="237.9" y="139.6">VBUS</text>
<text x="95.5" y="145.6" transform="rotate(-90 95.5 145.6)">TX1</text>
<text x="98.1" y="145.9" transform="rotate(-90 98.1 145.9)">RX1</text>
<text x="100.6" y="146" transform="rotate(-90 100.6 146)">RST</text>
<text x="103.1" y="146.5" transform="rotate(-90 103.1 146.5)">GND</text>
<text x="105.7" y="144.4" transform="rotate(-90 105.7 144.4)">D2</text>
<text x="108.2" y="144.4" transform="rotate(-90 108.2 144.4)">D3</text>
<text x="110.8" y="144.4" transform="rotate(-90 110.8 144.4)">D4</text>
<text x="113.3" y="144.4" transform="rotate(-90 113.3 144.4)">D5</text>
<text x="115.8" y="144.4" transform="rotate(-90 115.8 144.4)">D6</text>
<text x="118.4" y="144.4" transform="rotate(-90 118.4 144.4)">D7</text>
<text x="120.9" y="144.4" transform="rotate(-90 120.9 144.4)">D8</text>
<text x="123.5" y="144.4" transform="rotate(-90 123.5 144.4)">D9</text>
<text x="126" y="145.6" transform="rotate(-90 126 145.6)">D10</text>
<text x="128.5" y="145.5" transform="rotate(-90 128.5 145.5)">D11</text>
<text x="131.1" y="145.6" transform="rotate(-90 131.1 145.6)">D12</text>
<text x="95.5" y="152.5" transform="rotate(-90 95.5 152.5)">1</text>
<text x="98.1" y="152.5" transform="rotate(-90 98.1 152.5)">2</text>
<text x="100.6" y="152.5" transform="rotate(-90 100.6 152.5)">3</text>
<text x="103.1" y="152.5" transform="rotate(-90 103.1 152.5)">4</text>
<text x="105.7" y="152.5" transform="rotate(-90 105.7 152.5)">5</text>
<text x="108.2" y="152.5" transform="rotate(-90 108.2 152.5)">6</text>
<text x="110.8" y="152.5" transform="rotate(-90 110.8 152.5)">7</text>
<text x="113.3" y="152.5" transform="rotate(-90 113.3 152.5)">8</text>
<text x="115.8" y="152.5" transform="rotate(-90 115.8 152.5)">9</text>
<text x="118.4" y="153.7" transform="rotate(-90 118.4 153.7)">10</text>
<text x="120.9" y="153.5" transform="rotate(-90 120.9 153.5)">11</text>
<text x="123.5" y="153.7" transform="rotate(-90 123.5 153.7)">12</text>
<text x="126" y="153.7" transform="rotate(-90 126 153.7)">13</text>
<text x="128.5" y="153.7" transform="rotate(-90 128.5 153.7)">14</text>
<text x="131.1" y="153.7" transform="rotate(-90 131.1 153.7)">15</text>
<text x="191.4" y="163.9">1</text>
<text x="204.1" y="163.9">1</text>
</g>
<text font-size="1.8" fill="#f57c10" x="90" y="131.5">ICSP</text>
<text font-size="1.8" fill="#757575" x="249.8" y="143.6">CN1</text>
</svg>
